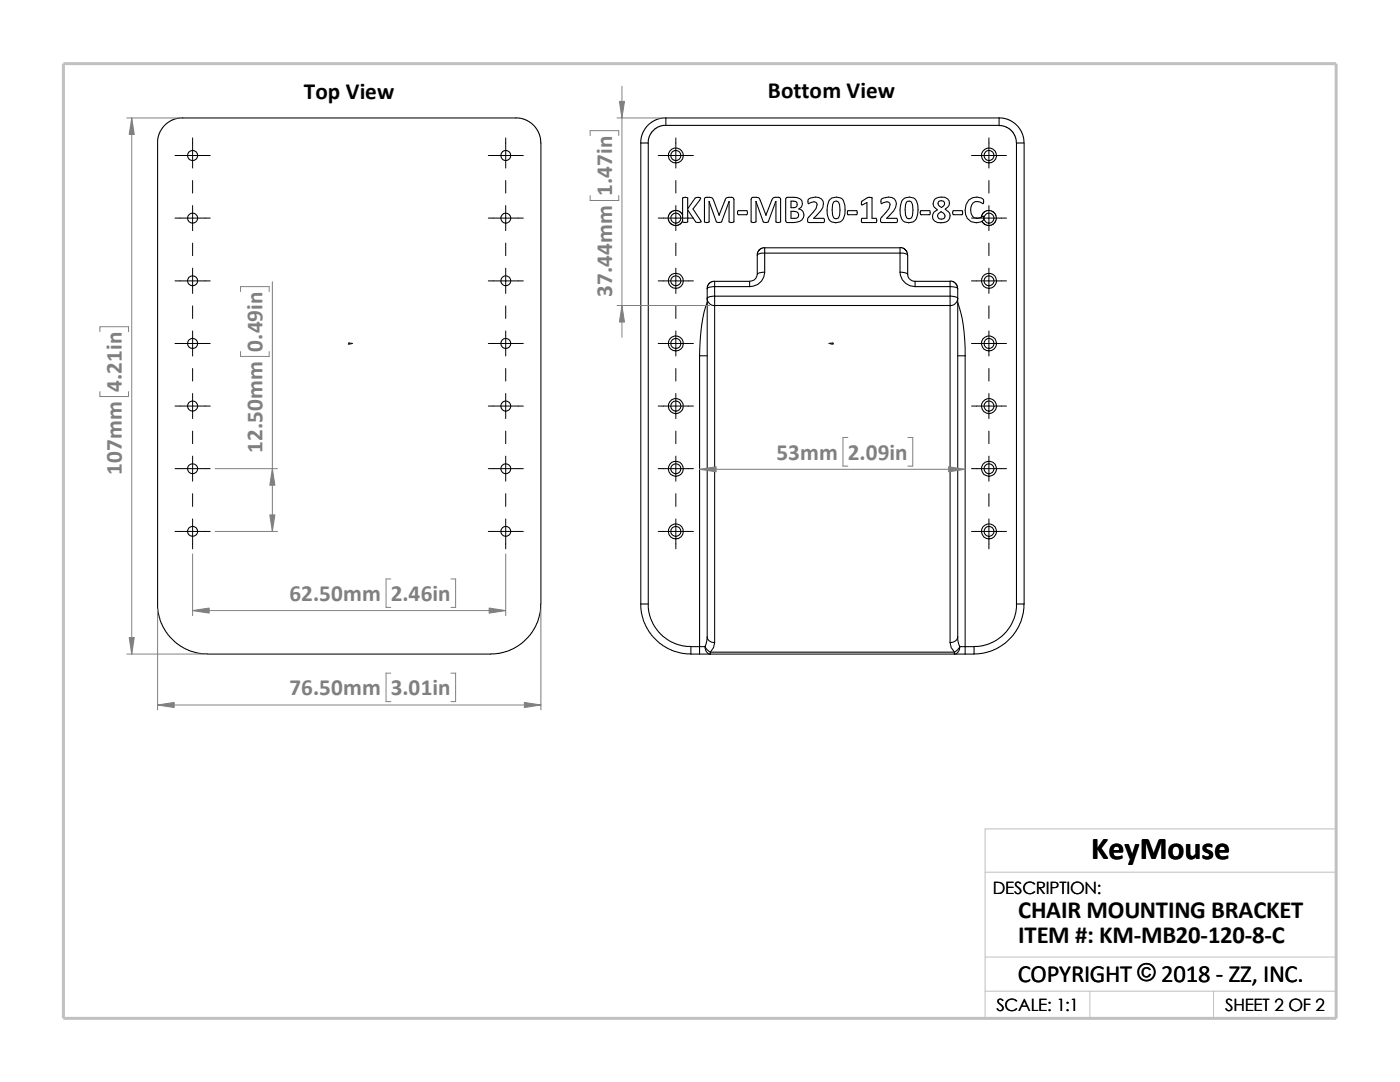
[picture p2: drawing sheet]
<svg xmlns="http://www.w3.org/2000/svg" width="279mm" height="216mm" viewBox="0 0 279 216" stroke-linecap="round" stroke-linejoin="round" font-family="sans-serif">
<path d="M196.6 174h70.1M196.6 191h70.1M196.6 197.8h70.1M217.5 197.8v5.4M242.2 197.8v5.4M26.8 203.2h239.9v-37.8h-70.1v37.8" fill="none" stroke="#c0c0c0" stroke-width=".2"/>
<path d="M12.7 12.7h254v190.5h-254z" fill="none" stroke="#c0c0c0" stroke-width=".59"/>
<g fill="none" stroke="#000" stroke-width=".21">
<path d="M31.5 28.5l.2-1.6 .9-1.7 1.5-1.1 1.7-.6h67.7l1.8 .6 1.4 1.1 1 1.7 .2 1.6v92M31.5 28.5v92.9l.4 2.3 .7 1.5 .9 1.5 1.4 1.4 1.8 1.2 1.6 .7 1.5 .4 1.6 .1M127.9 28.5v92M127.9 28.5h1.5M129.4 28.5v92M132.9 23.5l-.9 .1-1.1 .3-1.1 .7-.7 .6-1 1.7-.2 1.6M132.9 23.5h66.5M132.9 25h-.6l-.9 .3-1.1 .8-.8 1.3-.1 1.1M132.9 23.5v1.5M156.9 39.5l.1-.1a4.5 4.5 0 0 1 2.8 .4 1.17 1.17 0 0 1-.4 1.9 1.33 1.33 0 0 1 1 1.5 1.33 1.33 0 0 1-1.4 1.1l-1.9 .1-.3-.2v-4.5zM161.4 39.7a2.1 2.1 0 0 1 2.9 .4v.5a4.6 4.6 0 0 1-1.9 3h2a.61 .61 0 0 1 0 .8l-3.2-.1a.91 .91 0 0 1 .2-1l1.5-1.7 .2-.7a.58 .58 0 0 0-.7-.6l-1.1 .3-.1-.7zM165.7 39.8a1.72 1.72 0 0 1 1.8-.4 1.72 1.72 0 0 1 1.1 1.6 3.3 3.3 0 0 1-.9 3.3 1.71 1.71 0 0 1-2.6-1.5 4.2 4.2 0 0 1 .6-3z"/>
<path d="M175.9 39.7a2.37 2.37 0 0 1 2.6 0 1.74 1.74 0 0 1-.1 2.4l-1.4 1.5h1.9a.61 .61 0 0 1 0 .8l-3.1-.1a.91 .91 0 0 1 .2-1l1.4-1.7 .2-.7a.58 .58 0 0 0-.6-.6l-1.1 .3-.1-.7zM180.2 39.8a1.72 1.72 0 0 1 1.9-.4 1.72 1.72 0 0 1 1.1 1.6 4.2 4.2 0 0 1-.6 3 1.72 1.72 0 0 1-1.9 .4 1.72 1.72 0 0 1-1-1.6 4.2 4.2 0 0 1 .5-3zM186.5 39.8a2.07 2.07 0 0 1 2.9 .2 1.31 1.31 0 0 1-.8 1.7l.8 .6a1.4 1.4 0 0 1-.1 1.6 1.4 1.4 0 0 1-1.5 .5 1.34 1.34 0 0 1-1.7-.9 1.34 1.34 0 0 1 1-1.6l-.7-.6a1.28 1.28 0 0 1 .1-1.5zM199.4 23.5v1.5h-66.5M199.4 23.5l.9 .1 1 .3 .8 .4 .9 .8 1 1.5 .3 1v.9M199.4 25.1l1.3 .2 1.1 .7 .7 1 .4 1.5M202.9 28.5v92M202.9 28.5h1.5v92M136.2 42.9l-.1-.3-.7-.5-.9-.1-.9 .6-.2 .5v.6l.3 .8 .4 .3 .6 .2 1-.3 .5-.5M136.2 42.9v-3.4a.79 .79 0 0 1 1 0v2.2l1.5-2.2 .6-.1 .5 .1-.1 .4-1.4 1.8 1.6 2.6-.5 .1-.5-.1-1.7-2.4v2.3a.72 .72 0 0 1-1 0M136.2 42.9v1.3M141.1 59.5a1.45 1.45 0 0 0 1.5 1.5"/>
<path d="M141.1 57.6v1.9M141.1 59.5v67.6M141.5 40.2v4a.76 .76 0 0 1-.9 .1v-4.7l.4-.2a1.11 1.11 0 0 1 1.4 .6l1.1 2.9M141.5 40.2l1.5 4a.91 .91 0 0 0 1 0l1.5-4M141.5 40.2h.1M142.6 56.1l-.7 .2-.4 .3-.3 .5-.1 .5M142.6 56.1v1.1M142.6 59.1v1.9M142.6 59.1a1.63 1.63 0 0 0-1.5 .4M142.6 57.2a1.63 1.63 0 0 0-1.5 .4M142.6 56.1h7M142.6 59.1h47"/>
<path d="M142.6 57.2h7M142.6 57.2v1.9M143.5 42.9h.1M145.5 40.2v4.1a.8 .8 0 0 0 1-.1l-.1-4.7a1.28 1.28 0 0 0-1.6 .2l-1.3 3.2M145.5 40.2h.1M147.2 42.1l1.8-.1a.56 .56 0 0 1 0 .8h-1.7l-.1-.1zM149.6 56.1v1.1M150.9 40.2l1.4 4a.85 .85 0 0 0 1 0l1.6-4v4.1a.76 .76 0 0 0 .9-.1v-4.5l-.2-.3h-.9a.71 .71 0 0 0-.7 .6l-1.1 2.9M150.9 40.2v4l-.5 .2-.5-.1v-4.5l.1-.3 1-.1 .5 .1 1.4 3.4M150.9 40.2h.1M151.1 54.8a1.5 1.5 0 0 1-1.5 1.3M151.1 50.9v3.8a1.63 1.63 0 0 1 1.5-.4"/>
<path d="M152.6 49.4l-.7 .2-.4 .3-.3 .5-.1 .5M152.6 49.4v1.1M152.6 50.5a1.63 1.63 0 0 0-1.5 .4M152.6 49.4h27v1.1M152.6 54.3a2.92 2.92 0 0 1-3 2.9M152.6 50.5v3.8M152.6 50.5h27M152.9 42.9h.1M157.9 42.2l1.1 .1a.69 .69 0 0 1 .3 .8 .69 .69 0 0 1-.7 .5h-.7zM157.9 40.1l.9 .1a.67 .67 0 0 1 .3 .8 .67 .67 0 0 1-.7 .4h-.5zM166.4 40.3a.72 .72 0 0 1 .9 0 4.3 4.3 0 0 1 0 3.2 .72 .72 0 0 1-.9-.1 4.3 4.3 0 0 1 0-3.1zM169.2 42.1l1.7-.1a.56 .56 0 0 1 0 .8h-1.7z"/>
<path d="M172 40.2l1.1-.7h.9v4.1h.9l.1 .6-.2 .2-2.8-.1-.1-.5 .1-.2h1v-3.2l-1 .5zM179.6 49.4l.6 .1 .4 .3 .4 .5 .1 .6M179.6 54.3a1.83 1.83 0 0 1 1.5 .4M179.6 50.5a1.83 1.83 0 0 1 1.5 .4M179.6 54.3a2.95 2.95 0 0 0 3 2.9M179.6 50.5v3.8M180.9 40.3a.72 .72 0 0 1 1 0 4.3 4.3 0 0 1 0 3.2 .72 .72 0 0 1-1-.1 4.3 4.3 0 0 1 0-3.1zM181.1 54.7a1.42 1.42 0 0 0 1.5 1.4M181.1 50.9v3.8M182.6 56.1h7v1.1M182.6 57.2h7M182.6 56.1v1.1"/>
<path d="M183.7 42.1l1.8-.1a.56 .56 0 0 1 0 .8h-1.7zM187.3 42.6l.5-.4 .5 .3a.7 .7 0 0 1 .1 1.1 .83 .83 0 0 1-1.3-.5zM187.3 40.2a.73 .73 0 0 1 1.2 .4l-.2 .5-.4 .3-.4-.3a.65 .65 0 0 1-.2-.9zM189.6 59.1v1.9M189.6 57.2v1.9M189.6 56.1l.6 .1 .4 .3 .4 .5 .1 .6M189.6 59.1a1.83 1.83 0 0 1 1.5 .4M189.6 57.2a1.83 1.83 0 0 1 1.5 .4M190.2 42.1l1.7-.1a.56 .56 0 0 1 0 .8h-1.7zM191.1 57.6v1.9M191.1 59.5a1.52 1.52 0 0 1-1.5 1.5M191.1 59.5v67.6"/>
<path d="M195.9 43.3l.2-.7 .4-.4 .6-.2 1.1 .2 .4 .4 .2 .7-.2 1.1-.9 .6-.9-.1-.3-.2-.5-.5M195.9 43.3a1.36 1.36 0 0 1-1.6 .1 1.36 1.36 0 0 1-.6-1.5 1.42 1.42 0 0 1 .7-1.6 1.42 1.42 0 0 1 1.8 .3l.1-.2-.1-.6a2.29 2.29 0 0 0-2.5-.1 2.29 2.29 0 0 0-1.1 2.3 2.23 2.23 0 0 0 1 2.1 2.23 2.23 0 0 0 2.4 .1M195.9 43.3l.2-.2a.65 .65 0 0 1-.1 1.1M139.6 71v58M139.6 71h1.5M141.1 60.4a31.4 31.4 0 0 0-1.5 10.6M142.6 61v67.2M142.6 61h47M189.6 61v67.2M191.1 71h1.5M191.1 60.4a30.2 30.2 0 0 1 1.5 10.6M192.6 71v58"/>
<path d="M107.9 120.5l-.1 1.6-.4 1.6-.6 1.5-1 1.5-1.7 1.7-1.4 .9-1.6 .7-1.6 .4-1.5 .1h-56.6M127.9 120.5h1.5M127.9 120.5l.1 1.8 .6 2 .9 1.8 1.1 1.2 1.7 1.5 1.7 1 2 .5 1.9 .2M129.4 120.5l.1 1.5 .4 1.5 .7 1.5 1.2 1.5 1.6 1.3 1.5 .7 1.5 .4 1.5 .1M137.9 130.5h1.7M139.6 129h-1.7v1.5M139.6 129h1.1M139.6 130.5h2.2M139.6 129v1.5M140.7 129l.3 .5 .8 .6M140.7 129a1.28 1.28 0 0 0 1.1 1.5M141.1 127.1a1.33 1.33 0 0 0 1.5 1.1"/>
<path d="M141.1 127.1l-.4 1.9M141.8 130.1v.4M141.8 130.5h48.7M141.8 130.1h48.7M142.6 128.2l-.2 1-.6 .9M189.6 128.2l.2 1 .7 .9M190.5 130.5h2.1M190.5 130.1v.4M191.1 127.1l.1 1 .4 .9M191.1 127.1a1.42 1.42 0 0 1-1.5 1.1M191.6 129l-.5 .7-.6 .4M191.6 129h1"/>
<path d="M191.6 129a1.35 1.35 0 0 1-1.1 1.5M192.6 129h1.8M192.6 129v1.5M194.4 129v1.5h-1.8M202.9 120.5l-.1 1.5-.4 1.5-.8 1.5-1.2 1.5-1.6 1.3-1.4 .7-1.6 .4-1.4 .1M202.9 120.5h1.5M204.4 120.5l-.2 1.8-.6 2-1.3 2.4-1.4 1.4-1.8 1.2-1.6 .7-1.5 .4-1.6 .1"/>
<circle cx="38.4" cy="31" r="1.01"/>
<circle cx="101" cy="31" r="1"/>
<circle cx="134.9" cy="31" r="1.49"/>
<circle cx="134.9" cy="31" r="1.01"/>
<circle cx="197.4" cy="31" r="1.5"/>
<circle cx="197.4" cy="31" r="1"/>
<circle cx="38.4" cy="43.5" r="1"/>
<circle cx="38.4" cy="56" r="1"/>
<circle cx="100.9" cy="43.5" r=".99"/>
<circle cx="101" cy="56" r=".99"/>
<circle cx="134.9" cy="56" r="1"/>
<circle cx="134.9" cy="56" r="1.5"/>
<circle cx="134.9" cy="43.5" r="1"/>
<circle cx="197.4" cy="56" r=".99"/>
<circle cx="197.4" cy="56" r="1.51"/>
<circle cx="197.4" cy="43.5" r=".99"/>
<circle cx="38.4" cy="68.5" r="1"/>
<circle cx="101" cy="68.5" r=".99"/>
<circle cx="134.9" cy="68.5" r="1"/>
<circle cx="134.9" cy="68.5" r="1.5"/>
<circle cx="197.4" cy="68.5" r=".99"/>
<circle cx="197.4" cy="68.5" r="1.51"/>
<circle cx="38.4" cy="93.5" r="1"/>
<circle cx="38.4" cy="81" r="1.01"/>
<circle cx="100.9" cy="93.5" r=".99"/>
<circle cx="101" cy="81" r="1"/>
<circle cx="134.9" cy="81" r="1.01"/>
<circle cx="134.9" cy="81" r="1.5"/>
<circle cx="134.9" cy="93.5" r="1.5"/>
<circle cx="134.9" cy="93.5" r="1"/>
<circle cx="197.4" cy="81" r="1"/>
<circle cx="197.4" cy="81" r="1.51"/>
<circle cx="197.4" cy="93.5" r="1.51"/>
<circle cx="197.4" cy="93.5" r=".99"/>
<circle cx="38.4" cy="106" r="1"/>
<circle cx="101" cy="106" r=".99"/>
<circle cx="134.9" cy="106" r="1"/>
<circle cx="134.9" cy="106" r="1.5"/>
<circle cx="197.4" cy="106" r=".99"/>
<circle cx="197.4" cy="106" r="1.51"/>
</g>
<g fill="#00f" stroke="#00f" stroke-width=".2">
<path d="M70 68.5h.4l-.4 .1z"/>
<path d="M165.4 68.5h.4v.1z"/>
</g>
<path d="M69.6 68.5h.8M69.6 68.4l.2 .3M69.7 68.5h.1M69.7 68.4v.3M69.8 68.4l-.3 .3M165.4 68.5h.9M166 68.4l.3 .3M166.1 68.5h.1M166.1 68.4v.3M166.2 68.4l-.3 .3" fill="none" stroke="#00f" stroke-width=".2"/>
<g fill="none" stroke="#000" stroke-width=".2">
<path d="M34.9 31h7.1M38.4 27.5v6M38.4 36v2.5M97.5 31h6.9M100.9 27.5v6M100.9 36v2.5M131.4 31h7M134.9 27.5v6M134.9 36v2.5M193.9 31h7M197.4 27.5v6M197.4 36v2.5"/>
<path d="M34.9 56h7.1M34.9 43.5h7.1M38.4 41v5M38.4 48.5v2.5M38.4 53.5v5M97.5 56h6.9M97.5 43.5h6.9M100.9 41v5M100.9 48.5v2.5M100.9 53.5v5M131.4 56h7M131.4 43.5h7"/>
<path d="M134.9 41v5M134.9 48.5v2.5M134.9 53.5v5M193.9 56h7M193.9 43.5h7M197.4 41v5M197.4 48.5v2.5M197.4 53.5v5M34.9 68.5h7.1M38.4 61v2.5M38.4 66v5M38.4 73.5v2.5"/>
<path d="M38.4 78.5v5M97.5 68.5h6.9M100.9 61v2.5M100.9 66v5M100.9 73.5v2.5M100.9 78.5v5M131.4 68.5h7M134.9 61v2.5M134.9 66v5M134.9 73.5v2.5M134.9 78.5v5M193.9 68.5h7"/>
<path d="M197.4 61v2.5M197.4 66v5M197.4 73.5v2.5M197.4 78.5v5M34.9 93.5h7.1M34.9 81h7.1M38.4 86v2.5M38.4 91v5M38.4 98.5v2.5M97.5 93.5h6.9M97.5 81h6.9M100.9 86v2.5"/>
<path d="M100.9 91v5M100.9 98.5v2.5M131.4 93.5h7M131.4 81h7M134.9 86v2.5M134.9 91v5M134.9 98.5v2.5M193.9 93.5h7M193.9 81h7M197.4 86v2.5M197.4 91v5M197.4 98.5v2.5"/>
<path d="M34.9 106h7.1M38.4 103.5v6M97.5 106h6.9M100.9 103.5v6M131.4 106h7M134.9 103.5v6M193.9 106h7M197.4 103.5v6"/>
</g>
<g fill="none" stroke="#808080" stroke-width=".2">
<path d="M124.1 17.2v50.1M25.3 23.5h10.1M26.3 23.5v107M117.8 27.1v-1h5.7v1M117.8 39v1h5.7v-1M123.1 23.5h8.8M48 58.2v-1h5.7v1M54.4 56.2v49.8M19.9 66.2v-1h5.8v1M19.9 78.1v1h5.8v-1M48 70.1v1h5.7v-1M123.1 61h18.5"/>
<path d="M42.9 93.5h12.5M139.6 93.6h53M169.2 87.3h-1v5.7h1M181.2 87.3h1v5.7h-1M38.4 110.5v12.4M42.9 106h12.5M78 115.5h-1v5.7h1M90 115.5h.9v5.7h-.9M100.9 110.5v12.4M25.3 130.5h15.1M31.5 121.5v20.1M38.4 121.8h62.5"/>
<path d="M78 134.3h-1v5.7h1M90 134.3h.9v5.7h-.9M107.9 121.5v20.1M31.5 140.7h76.4"/>
</g>
<g fill="#808080" stroke="#808080" stroke-width=".2">
<path d="M139.6 93.6l3.3-.5v1z"/>
<path d="M189.3 93.1l3.3 .5-3.3 .5z"/>
<path d="M124.1 61l.5 3.3h-1z"/>
<path d="M123.6 20.2h1l-.5 3.3z"/>
<path d="M26.3 23.5l.5 3.3h-1z"/>
<path d="M25.8 127.2h1l-.5 3.3z"/>
<path d="M31.5 140.7l3.3-.5v1z"/>
<path d="M104.6 140.2l3.3 .5-3.3 .5z"/>
<path d="M38.4 121.8l3.3-.5v1z"/>
<path d="M97.6 121.3l3.3 .5-3.3 .5z"/>
<path d="M54.4 93.5l.5 3.3h-1.1z"/>
<path d="M53.8 102.7h1.1l-.5 3.3z"/>
</g>
<text font-size="6.4" x="217.8" y="171.4">KeyMouse</text>
<g font-size="4.9">
<text x="203.2" y="183.2">CHAIR MOUNTING BRACKET</text>
<text x="203.2" y="188.1">ITEM #: KM-MB20-120-8-C</text>
<text x="203.1" y="195.9">COPYRIGHT © 2018 - ZZ, INC.</text>
</g>
<g font-size="4.6">
<text x="60.6" y="19.7">Top View</text>
<text x="153.2" y="19.6">Bottom View</text>
</g>
<g font-size="4.6" fill="#808080">
<text x="122.2" y="39" transform="rotate(-90 122.2 39)">1.47in</text>
<text x="122.2" y="59.3" transform="rotate(-90 122.2 59.3)">37.44mm</text>
<text x="52.4" y="70.1" transform="rotate(-90 52.4 70.1)">0.49in</text>
<text x="24.3" y="78.1" transform="rotate(-90 24.3 78.1)">4.21in</text>
<text x="24.3" y="94.8" transform="rotate(-90 24.3 94.8)">107mm</text>
<text x="52.4" y="90.4" transform="rotate(-90 52.4 90.4)">12.50mm</text>
<text x="154.9" y="91.8">53mm</text>
<text x="169.2" y="91.8">2.09in</text>
<text x="57.7" y="120">62.50mm</text>
<text x="78" y="120">2.46in</text>
<text x="57.7" y="138.8">76.50mm</text>
<text x="78" y="138.8">3.01in</text>
</g>
<g font-size="3.4">
<text x="198.2" y="178.5">DESCRIPTION:</text>
<text x="198.8" y="201.7">SCALE: 1:1</text>
<text x="244.5" y="201.7">SHEET 2 OF 2</text>
</g>
</svg>
